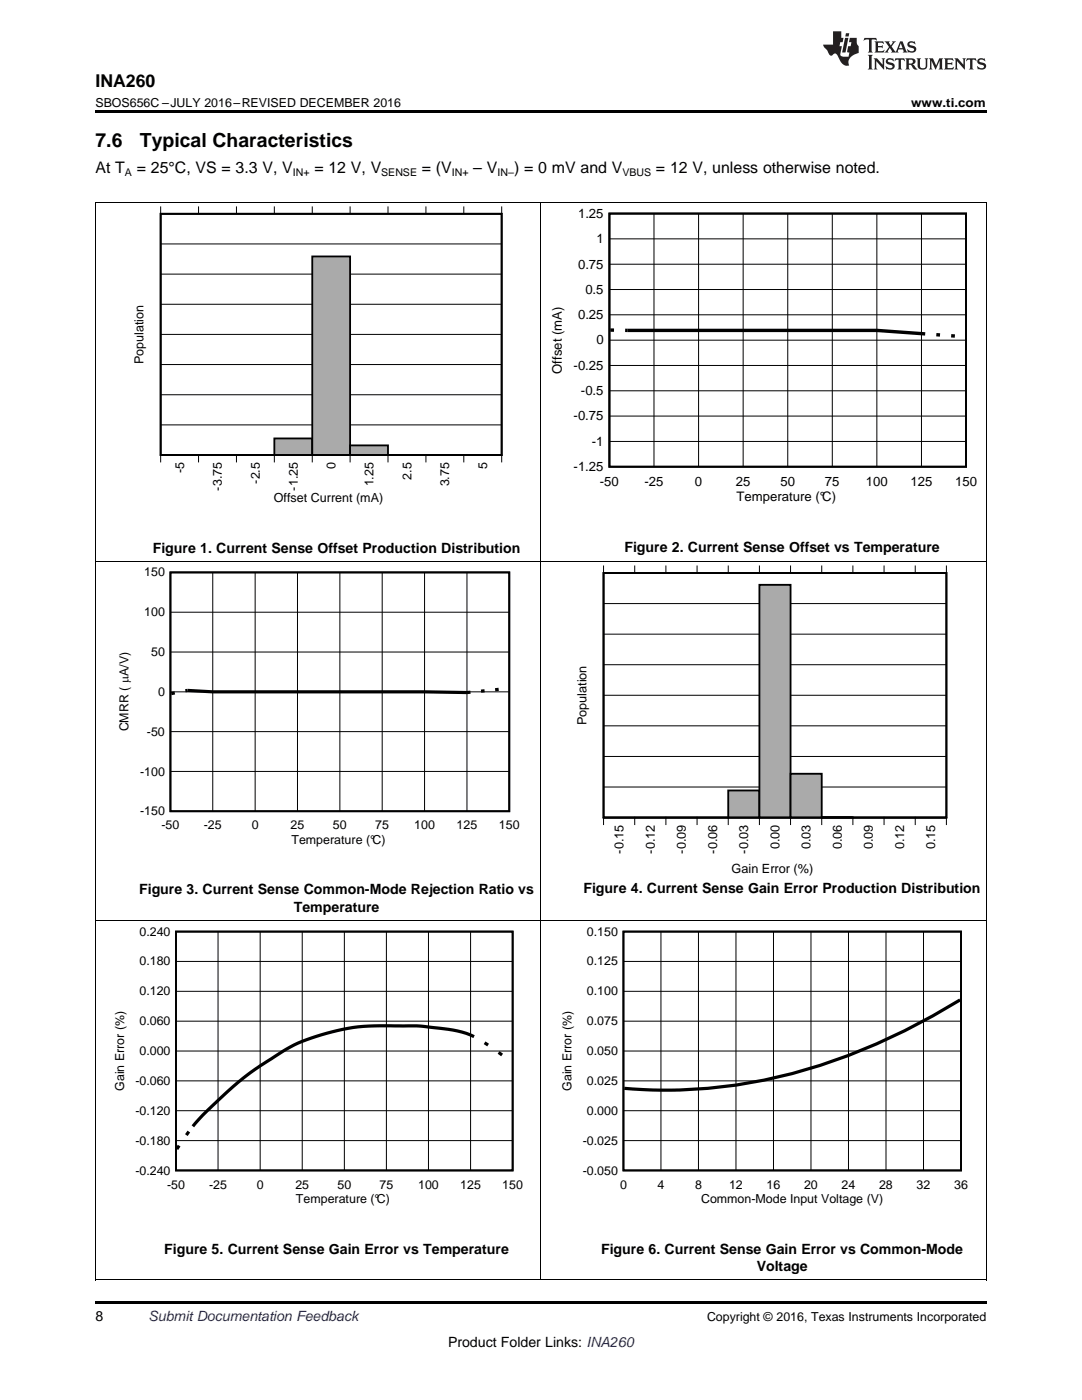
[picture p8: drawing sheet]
<svg xmlns="http://www.w3.org/2000/svg" width="216mm" height="279mm" viewBox="0 0 216 279" stroke-linecap="round" stroke-linejoin="round" font-family="sans-serif">
<path d="M19 255.4l.2 .1zM196.7 255.4l.1 .1zM19 259.7h177.8v.5h-177.8z" fill="#000"/>
<path d="M19.1 183.8v71.7M107.9 183.8v71.7M196.8 183.8v71.7M19 255.4h177.8" fill="none" stroke="#000" stroke-width=".2"/>
<path d="M22.4 185h81.8v55.6h-81.8z" fill-rule="evenodd" fill="#fff"/>
<path d="M35.1 185.9h67.2v47.7h-67.2z" fill="none" stroke="#000" stroke-width=".36"/>
<g fill="none" stroke="#000" stroke-width=".2">
<path d="M35.1 197.8h67.2M35.1 191.9h67.2M43.5 185.9v47.7M51.9 185.9v47.7M60.3 185.9v47.7M68.7 185.9v47.7M77.1 185.9v47.7M85.5 185.9v47.7M93.9 185.9v47.7M35.1 215.7h67.2M35.1 209.8h67.2M35.1 203.8h67.2"/>
<path d="M35.1 227.6h67.2M35.1 221.7h67.2"/>
</g>
<path d="M94.6 206.9a26.1 26.1 0 0 0-9.1-1.9l-.6-.1a116.3 116.3 0 0 0-14.5 .2 38.7 38.7 0 0 0-14.4 5 71.3 71.3 0 0 0-17.5 14.7M96.7 208.1l.7 .5M99.5 210l.7 .5M35.7 228.6l-.4 .7M37.7 225.8l-.5 .7" fill="none" stroke="#000" stroke-width=".64" stroke-linecap="butt"/>
<path d="M111.7 185h81.3v55.6h-81.3z" fill-rule="evenodd" fill="#fff"/>
<path d="M124.4 185.9h67.4v47.7h-67.4z" fill="none" stroke="#000" stroke-width=".36"/>
<g fill="none" stroke="#000" stroke-width=".2">
<path d="M19.1 112.1v71.7M107.9 112.1v71.7M196.8 112.1v71.7M19 183.7h177.8M124.4 197.8h67.4M124.4 191.9h67.4M131.9 185.9v47.7M139.4 185.9v47.7M146.9 185.9v47.7M154.3 185.9v47.7M161.8 185.9v47.7M169.3 185.9v47.7"/>
<path d="M176.8 185.9v47.7M184.3 185.9v47.7M124.4 215.7h67.4M124.4 209.8h67.4M124.4 203.8h67.4M124.4 227.6h67.4M124.4 221.7h67.4"/>
</g>
<path d="M191.6 199.6a118.2 118.2 0 0 1-44.7 17 89.7 89.7 0 0 1-12.4 1l-4.9-.1-5-.3" fill="none" stroke="#000" stroke-width=".64" stroke-linecap="butt"/>
<path d="M115.1 112.8h73.9v61.9h-73.9z" fill-rule="evenodd" fill="#fff"/>
<path d="M120.4 114.4h68.4v48.8h-68.4zM120.4 163.2h6.3zM126.7 163.2h6.2zM132.9 163.2h6.2zM139.1 163.2h6.2z" fill="none" stroke="#000" stroke-width=".37"/>
<g fill="none" stroke="#000" stroke-width=".2">
<path d="M120.4 112.9v1.5h68.5l-.1-1.5M126.7 112.9v1.5M132.9 112.9v1.5M139.1 112.9v1.5M145.3 112.9v1.5M151.5 112.9v1.5M157.7 112.9v1.5M164 112.9v1.5M170.2 112.9v1.5M176.4 112.9v1.5M182.6 112.9v1.5M120.4 138.8h68.5"/>
<path d="M120.4 132.7h68.5M120.4 126.6h68.5M120.4 120.5h68.5M120.4 157.1h68.5M120.4 151h68.5M120.4 144.9h68.5M120.4 164.7v-1.5h68.5l-.1 1.5M126.7 163.2v1.5M132.9 163.2v1.5M139.1 163.2v1.5M145.3 163.2v1.5M151.5 163.2v1.5"/>
<path d="M157.7 163.2v1.5M164 163.2v1.5M170.2 163.2v1.5M176.4 163.2v1.5M182.6 163.2v1.5"/>
</g>
<path d="M120.4 163.2h24.9" fill="none" stroke="#aaa" stroke-width=".2"/>
<path d="M145.3 157.8h6.2v5.4h-6.2z" fill-rule="evenodd" fill="#aaa"/>
<path d="M145.3 157.8h6.2v5.4h-6.2z" fill="none" stroke="#000" stroke-width=".37"/>
<path d="M151.5 116.7h6.3v46.5h-6.3z" fill-rule="evenodd" fill="#aaa"/>
<path d="M151.5 116.7h6.2v46.5h-6.2z" fill="none" stroke="#000" stroke-width=".37"/>
<path d="M157.7 154.4h6.3v8.8h-6.3z" fill-rule="evenodd" fill="#aaa"/>
<path d="M120.4 114.4h68.4v48.8h-68.4zM157.7 154.4h6.3v8.8h-6.3zM164 163.1l6.2 .1zM170.2 163.2h6.2zM176.4 163.2h6.2zM182.6 163.2h6.2z" fill="none" stroke="#000" stroke-width=".37"/>
<path d="M164 163.1l24.9 .1" fill="none" stroke="#aaa" stroke-width=".2"/>
<path d="M23.3 113.3h80.3v55.6h-80.3z" fill-rule="evenodd" fill="#fff"/>
<path d="M34 114.2h67.6v47.7h-67.6z" fill="none" stroke="#000" stroke-width=".36"/>
<g fill="none" stroke="#000" stroke-width=".2">
<path d="M19.1 40.4v71.7M107.9 40.4v71.7M196.8 40.4v71.7M19 112.1h177.8M42.5 114.2v47.7M50.9 114.2v47.7M59.4 114.2v47.7M67.8 114.2v47.7M76.3 114.2v47.7M84.7 114.2v47.7M93.2 114.2v47.7M34 138.1h67.6"/>
<path d="M34 130.1h67.6M34 122.2h67.6M34 154h67.6M34 146h67.6"/>
</g>
<path d="M34.9 138.3l-.7 .1M37 137.9l5.5 .2h51.4M96.7 137.9h-.7M99.5 137.6l-.7 .1" fill="none" stroke="#000" stroke-width=".64" stroke-linecap="butt"/>
<path d="M26.8 41.2h73.5v59.6h-73.5z" fill-rule="evenodd" fill="#fff"/>
<path d="M32.1 42.7h68v48.1h-68zM32.1 90.8h7.5zM39.6 90.8h7.6zM47.2 90.8h7.5z" fill="none" stroke="#000" stroke-width=".36"/>
<g fill="none" stroke="#000" stroke-width=".2">
<path d="M32.1 41.2v1.5h68v-1.5M32.1 54.7h68M32.1 48.7h68M39.6 41.2v1.5M47.2 41.2v1.5M54.7 41.2v1.5M62.3 41.2v1.5M69.9 41.2v1.5M77.4 41.2v1.5M85 41.2v1.5M92.5 41.2v1.5M32.1 78.8h68"/>
<path d="M32.1 72.8h68M32.1 66.7h68M32.1 60.7h68M32.1 92.3v-1.5h68v1.5M32.1 84.8h68M39.6 90.8v1.5M47.2 90.8v1.5M54.7 90.8v1.5M62.3 90.8v1.5M69.9 90.8v1.5M77.4 90.8v1.5M85 90.8v1.5"/>
<path d="M92.5 90.8v1.5"/>
</g>
<path d="M32.1 90.8h22.7" fill="none" stroke="#aaa" stroke-width=".2"/>
<path d="M54.7 87.5h7.6v3.3h-7.6z" fill-rule="evenodd" fill="#aaa"/>
<path d="M54.7 87.5h7.6v3.3h-7.6z" fill="none" stroke="#000" stroke-width=".36"/>
<path d="M62.3 51.2h7.6v39.6h-7.6z" fill-rule="evenodd" fill="#aaa"/>
<path d="M62.3 51.2h7.6v39.6h-7.6z" fill="none" stroke="#000" stroke-width=".36"/>
<path d="M69.9 88.9h7.5v1.9h-7.5z" fill-rule="evenodd" fill="#aaa"/>
<path d="M32.1 42.7h68v48.1h-68zM69.9 88.9h7.5v1.9h-7.5zM77.4 90.8h7.6zM85 90.8h7.5zM92.5 90.8h7.6z" fill="none" stroke="#000" stroke-width=".36"/>
<path d="M77.4 90.8h22.7" fill="none" stroke="#aaa" stroke-width=".2"/>
<path d="M109.6 41.6h85.2v59h-85.2z" fill-rule="evenodd" fill="#fff"/>
<path d="M121.6 42.6h71.2v50.5h-71.2z" fill="none" stroke="#000" stroke-width=".38"/>
<g fill="none" stroke="#000" stroke-width=".2">
<path d="M19 40.4h177.8M121.6 57.8h71.2M121.6 52.7h71.2M121.6 47.7h71.2M130.5 42.6v50.6M139.4 42.6v50.6M148.3 42.6v50.6M157.2 42.6v50.6M166.1 42.6v50.6M175 42.6v50.6M183.9 42.6v50.6M121.6 78h71.2"/>
<path d="M121.6 72.9h71.2M121.6 67.9h71.2M121.6 62.8h71.2M121.6 88.1h71.2M121.6 83h71.2"/>
</g>
<path d="M121.8 65.9h.7M124.7 65.9h50.3l9.6 .7M186.8 66.8l.8 .1M189.8 67l.7 .1" fill="none" stroke="#000" stroke-width=".68" stroke-linecap="butt"/>
<path d="M19 22h177.8v.5h-177.8z" fill="#000"/>
<g fill="#231f20">
<path d="M172.5 7.6l-.1 .5 .4-.2h.6v.1v2.1l-.2 .4h.9l-.2-.4v-2.1l.1-.1h.5l.5 .2-.2-.5zM174.5 8.3l.2 .3v1.5l-.2 .4h1.8l.2-.6a1.04 1.04 0 0 1-1.3 .2v-.7h.6l.3 .2v-.6l-.3 .2h-.6v-.6l.8-.1 .4 .3-.2-.5zM176.5 8.3l.9 1.1-.9 1.1h.8l-.2-.2 .4-.7 .5 .7-.2 .2h1.5l-.2-.2 .2-.4h.9l.1 .4-.2 .2h1l-.3-.3-.7-1.9h-.5l-.9 2-.8-1 .9-1h-.8l.1 .3-.4 .5-.3-.6 .1-.2zM179.7 8.6l.4 1h-.7zM181.3 8.4a.63 .63 0 0 0-.2 .7 .63 .63 0 0 0 .6 .4l.6 .2 .1 .2a.75 .75 0 0 1-.7 .4 .75 .75 0 0 1-.6-.5l.1 .7 .1-.1a1.11 1.11 0 0 0 1.5-.6 1.13 1.13 0 0 0-1.2-.8l-.1-.4a1.04 1.04 0 0 1 1.2 .2l-.2-.5-.2 .1-.4-.2zM173.2 10.9l.2 .4v2.2l-.2 .4h1l-.3-.4v-2.2l.3-.4zM174.3 11.6l.3 .4v1.5l-.3 .4h.8l-.2-.4v-1.3l1.5 1.7v-1.9l.2-.4h-.7l.2 .4v.9l-1.1-1.3zM177 11.8a.62 .62 0 0 0-.2 .7 .62 .62 0 0 0 .6 .4l.6 .1 .1 .3a.76 .76 0 0 1-.7 .3 .76 .76 0 0 1-.7-.4l.2 .7 .1-.1a1.11 1.11 0 0 0 1.5-.6 1.13 1.13 0 0 0-1.2-.8l-.1-.4a1.04 1.04 0 0 1 1.2 .2l-.2-.6-.2 .1-.5-.1zM178.7 11.6l-.2 .6a.61 .61 0 0 1 .8-.3v1.6l-.2 .4h.9l-.2-.4v-1.6a.63 .63 0 0 1 .7 .3l-.1-.6zM180.6 11.6l.3 .4v1.5l-.3 .4h1l-.2-.2-.1-.8 .6 .2a.76 .76 0 0 0 1.2 .7l-1-1a.58 .58 0 0 0 .6-.5 .58 .58 0 0 0-.5-.6zM181.4 11.9h.1a.45 .45 0 0 1 .5 .1 .45 .45 0 0 1 .1 .5l-.8 .2zM182.9 11.6l.2 .2a2.17 2.17 0 0 0 .3 1.9 .99 .99 0 0 0 1.6-.6v-1.1l.2-.4h-.7l.2 .2a1.92 1.92 0 0 1-.2 1.8 .6 .6 0 0 1-.9-.5v-1.1l.2-.4zM185.4 11.6l.2 .4v1.5l-.2 .4h.7l-.2-.4v-1.4l.8 1.8 .8-1.8v1.4l-.2 .4h.9l-.2-.4v-1.5l.2-.4h-.8l-.6 1.5-.6-1.5zM188.4 11.6l.2 .4v1.5l-.2 .4h1.8l.1-.6a1.04 1.04 0 0 1-1.2 .1v-.6h.5l.4 .2v-.6l-.4 .2h-.5v-.7h.8l.3 .3-.1-.6zM190.5 11.6l.2 .4v1.5l-.2 .4h.7l-.2-.4v-1.3l1.5 1.7v-1.9l.2-.4h-.7l.2 .4v.9l-1.1-1.3zM192.9 11.6l-.1 .6a.61 .61 0 0 1 .7-.3l.1 1.6-.3 .4h1l-.3-.4 .1-1.6a.63 .63 0 0 1 .7 .3l-.1-.6zM195.2 11.8a.62 .62 0 0 0-.2 .7 .62 .62 0 0 0 .6 .4l.6 .1 .1 .3a.76 .76 0 0 1-.7 .3 .76 .76 0 0 1-.6-.4l.1 .7 .1-.1a1.11 1.11 0 0 0 1.6-.6 1.13 1.13 0 0 0-1.3-.8l-.1-.4a1.04 1.04 0 0 1 1.2 .2l-.1-.6-.2 .1-.5-.1z"/>
<path d="M166.2 6.3v2.6h-1.9v.4l.8 .9a.91 .91 0 0 0 1 .8 .56 .56 0 0 1 .5-.3 .56 .56 0 0 1 .5 .3l.4 .8a1.53 1.53 0 0 0 1.9 1.2 1.54 1.54 0 0 1 1-2.1l.9-.3v-1.4a1.52 1.52 0 0 1-.4-1.6h-1.3l-.2 .8h.5l-.2 .8h-.5l-.1 1v.2l.4 .1-.2 .8a1.93 1.93 0 0 1-1.6-.3l.3-1.8h-.5l.2-.8h.4l.2-.8h-.4v-1.3zM168.6 7.6l-.6 2.9h.7l.6-2.9zM168.8 6.6l-.1 .7h.6l.2-.7z"/>
</g>
<g font-size="3.9">
<text x="19" y="29.3">7.6</text>
<text x="27.9" y="29.3">Typical Characteristics</text>
</g>
<text font-size="3.5" x="19" y="17.3">INA260</text>
<g font-size="3.2">
<text x="19" y="34.4">At T</text>
<text x="27.3" y="34.4">= 25°C, VS = 3.3 V, V</text>
<text x="62.7" y="34.4">= 12 V, V</text>
<text x="84.2" y="34.4">= (V</text>
<text x="94.4" y="34.4">– V</text>
<text x="102.6" y="34.4">) = 0 mV and V</text>
<text x="130.9" y="34.4">= 12 V, unless otherwise noted.</text>
</g>
<g font-size="2.8">
<text x="30.5" y="110.3">Figure 1. Current Sense Offset Production Distribution</text>
<text x="124.6" y="110.2">Figure 2. Current Sense Offset vs Temperature</text>
<text x="27.8" y="178.5">Figure 3. Current Sense Common-Mode Rejection Ratio vs</text>
<text x="116.4" y="178.2">Figure 4. Current Sense Gain Error Production Distribution</text>
<text x="58.6" y="182">Temperature</text>
<text x="32.8" y="250.2">Figure 5. Current Sense Gain Error vs Temperature</text>
<text x="119.9" y="250.2">Figure 6. Current Sense Gain Error vs Common-Mode</text>
<text x="151" y="253.7">Voltage</text>
<text x="19" y="263.6">8</text>
<text x="89.4" y="268.9">Product Folder Links: INA260</text>
</g>
<text font-size="2.8" fill="#0000c8" x="29.6" y="263.6">Submit Documentation Feedback</text>
<g font-size="2.6">
<text x="115.3" y="43.5">1.25</text>
<text x="115.3" y="53.6">0.75</text>
<text x="119" y="48.5">1</text>
<text x="116.8" y="58.6">0.5</text>
<text x="115.3" y="63.7">0.25</text>
<text x="119" y="68.8">0</text>
<text x="112.1" y="74.6" transform="rotate(-90 112.1 74.6)">Offset (mA)</text>
<text x="114.5" y="73.8">-0.25</text>
<text x="114.5" y="83.9">-0.75</text>
<text x="115.9" y="78.8">-0.5</text>
<text x="118.1" y="89">-1</text>
<text x="114.5" y="94">-1.25</text>
<text x="119.7" y="97">-50</text>
<text x="128.6" y="97">-25</text>
<text x="138.7" y="97">0</text>
<text x="146.8" y="97">25</text>
<text x="147" y="100">Temperature (°C)</text>
<text x="155.7" y="97">50</text>
<text x="164.6" y="97">75</text>
<text x="172.8" y="97">100</text>
<text x="181.7" y="97">125</text>
<text x="190.6" y="97">150</text>
</g>
<g font-size="2.5">
<text x="19" y="21.4">SBOS656C –JULY 2016–REVISED DECEMBER 2016</text>
<text x="181.8" y="21.4">www.ti.com</text>
<text x="28.6" y="72.6" transform="rotate(-90 28.6 72.6)">Population</text>
<text x="36.7" y="94.5" transform="rotate(-90 36.7 94.5)">-5</text>
<text x="67" y="93.6" transform="rotate(-90 67 93.6)">0</text>
<text x="82.1" y="95.7" transform="rotate(-90 82.1 95.7)">2.5</text>
<text x="97.2" y="93.6" transform="rotate(-90 97.2 93.6)">5</text>
<text x="44.3" y="97.9" transform="rotate(-90 44.3 97.9)">-3.75</text>
<text x="51.8" y="96.5" transform="rotate(-90 51.8 96.5)">-2.5</text>
<text x="54.6" y="100.2">Offset Current (mA)</text>
<text x="59.4" y="97.9" transform="rotate(-90 59.4 97.9)">-1.25</text>
<text x="74.5" y="97.1" transform="rotate(-90 74.5 97.1)">1.25</text>
<text x="89.6" y="97.1" transform="rotate(-90 89.6 97.1)">3.75</text>
<text x="28.8" y="115">150</text>
<text x="28.8" y="123">100</text>
<text x="30.2" y="130.9">50</text>
<text x="31.5" y="138.9">0</text>
<text x="25.7" y="146" transform="rotate(-90 25.7 146)">CMRR ( PA/V)</text>
<text x="29.3" y="146.8">-50</text>
<text x="117" y="144.7" transform="rotate(-90 117 144.7)">Population</text>
<text x="27.9" y="154.8">-100</text>
<text x="27.9" y="162.7">-150</text>
<text x="32.2" y="165.5">-50</text>
<text x="40.7" y="165.5">-25</text>
<text x="50.2" y="165.5">0</text>
<text x="58" y="165.5">25</text>
<text x="66.4" y="165.5">50</text>
<text x="74.9" y="165.5">75</text>
<text x="82.7" y="165.5">100</text>
<text x="91.1" y="165.5">125</text>
<text x="99.6" y="165.5">150</text>
<text x="58.1" y="168.4">Temperature (°C)</text>
<text x="124.4" y="170.4" transform="rotate(-90 124.4 170.4)">-0.15</text>
<text x="130.6" y="170.4" transform="rotate(-90 130.6 170.4)">-0.12</text>
<text x="136.9" y="170.4" transform="rotate(-90 136.9 170.4)">-0.09</text>
<text x="143.1" y="170.4" transform="rotate(-90 143.1 170.4)">-0.06</text>
<text x="149.3" y="170.4" transform="rotate(-90 149.3 170.4)">-0.03</text>
<text x="155.5" y="169.5" transform="rotate(-90 155.5 169.5)">0.00</text>
<text x="161.7" y="169.5" transform="rotate(-90 161.7 169.5)">0.03</text>
<text x="168" y="169.5" transform="rotate(-90 168 169.5)">0.06</text>
<text x="174.2" y="169.5" transform="rotate(-90 174.2 169.5)">0.09</text>
<text x="180.4" y="169.5" transform="rotate(-90 180.4 169.5)">0.12</text>
<text x="186.6" y="169.5" transform="rotate(-90 186.6 169.5)">0.15</text>
<text x="146" y="174.1">Gain Error (%)</text>
<text x="27.8" y="186.7">0.240</text>
<text x="117.1" y="186.7">0.150</text>
<text x="27.8" y="192.7">0.180</text>
<text x="117.1" y="192.7">0.125</text>
<text x="27.8" y="198.6">0.120</text>
<text x="117.1" y="198.6">0.100</text>
<text x="27.8" y="204.6">0.060</text>
<text x="117.1" y="204.6">0.075</text>
<text x="27.8" y="210.6">0.000</text>
<text x="117.1" y="210.6">0.050</text>
<text x="24.8" y="217.7" transform="rotate(-90 24.8 217.7)">Gain Error (%)</text>
<text x="27" y="216.5">-0.060</text>
<text x="114" y="217.7" transform="rotate(-90 114 217.7)">Gain Error (%)</text>
<text x="117.1" y="216.5">0.025</text>
<text x="27" y="222.5">-0.120</text>
<text x="117.1" y="222.5">0.000</text>
<text x="27" y="228.4">-0.180</text>
<text x="116.3" y="228.4">-0.025</text>
<text x="27" y="234.4">-0.240</text>
<text x="33.3" y="237.2">-50</text>
<text x="41.7" y="237.2">-25</text>
<text x="51.2" y="237.2">0</text>
<text x="58.9" y="237.2">25</text>
<text x="67.3" y="237.2">50</text>
<text x="75.7" y="237.2">75</text>
<text x="83.4" y="237.2">100</text>
<text x="91.8" y="237.2">125</text>
<text x="100.2" y="237.2">150</text>
<text x="116.3" y="234.4">-0.050</text>
<text x="123.7" y="237.2">0</text>
<text x="131.2" y="237.2">4</text>
<text x="138.7" y="237.2">8</text>
<text x="145.5" y="237.2">12</text>
<text x="153" y="237.2">16</text>
<text x="160.5" y="237.2">20</text>
<text x="167.9" y="237.2">24</text>
<text x="175.4" y="237.2">28</text>
<text x="182.9" y="237.2">32</text>
<text x="190.4" y="237.2">36</text>
<text x="59.1" y="240">Temperature (°C)</text>
<text x="139.9" y="240">Common-Mode Input Voltage (V)</text>
<text x="141.1" y="263.6">Copyright © 2016, Texas Instruments Incorporated</text>
</g>
<g font-size="2.1">
<text x="24.9" y="35.1">A</text>
<text x="58.4" y="35.1">IN+</text>
<text x="76.1" y="35.1">SENSE</text>
<text x="90.1" y="35.1">IN+</text>
<text x="99.3" y="35.1">IN–</text>
<text x="124.2" y="35.1">VBUS</text>
</g>
</svg>
